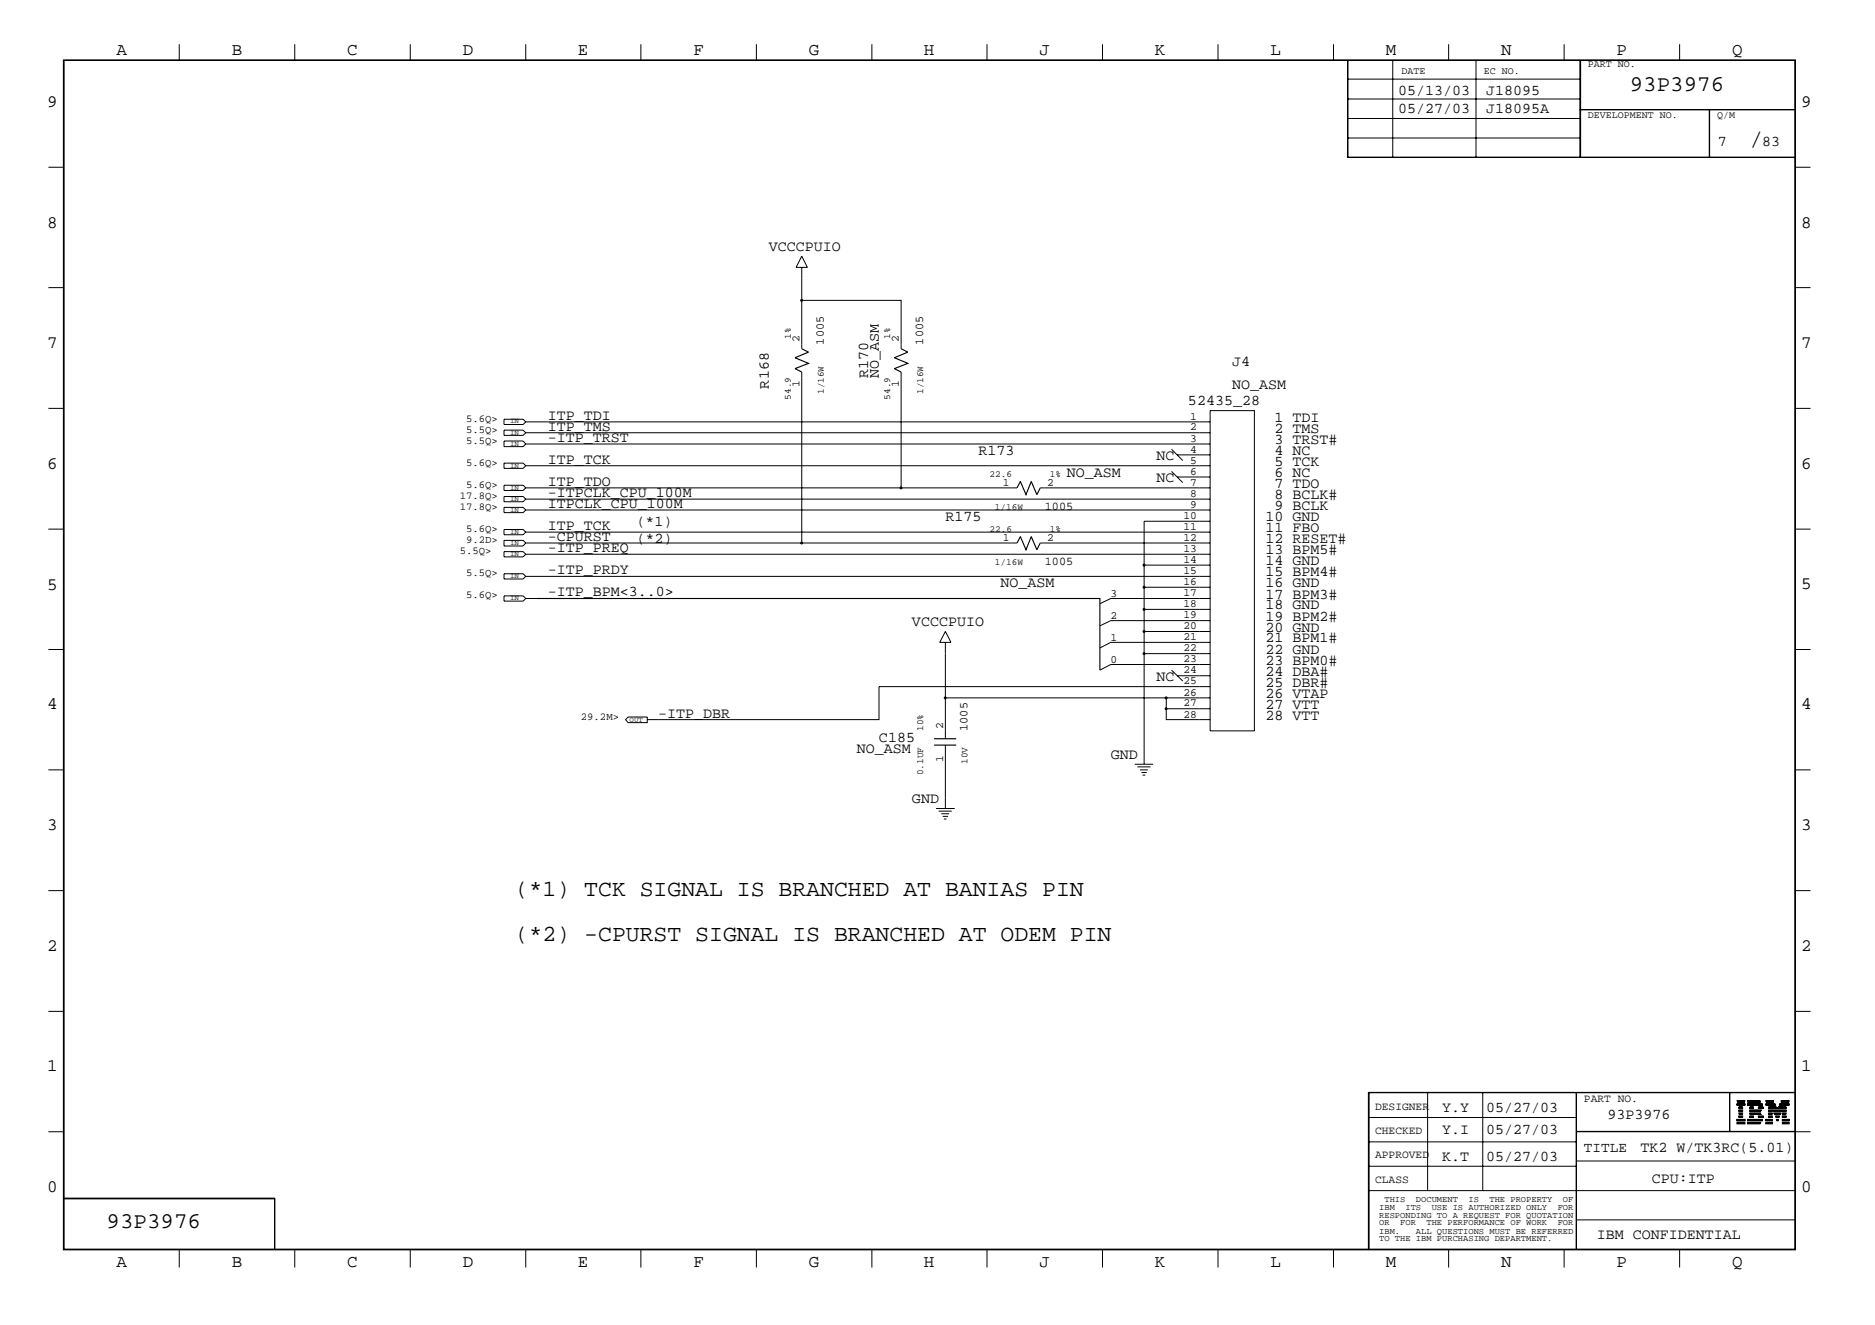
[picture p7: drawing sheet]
<svg xmlns="http://www.w3.org/2000/svg" width="423mm" height="299mm" viewBox="0 0 423 299" stroke-linecap="round" stroke-linejoin="round" font-family="sans-serif">
<g fill="none" stroke="#000" stroke-width=".23">
<path d="M14.3 13.5h391.1v268.7h-391.1zM14.5 13.6h390.7v268.4h-390.7zM40.5 10v3.5M66.5 10v3.5M92.6 10v3.5M118.7 10v3.5M144.7 10v3.5M170.8 10v3.5M196.8 10v3.5M222.8 10v3.5M248.9 10v3.5M275 10v3.5"/>
<path d="M301.1 10v3.5M304.3 13.5v22.1h101.1M304.3 17.9h52.4M314.5 13.5v22.1M327.1 10v3.5M333.2 13.5v22.1M353.1 10v3.5M356.7 13.5v22.1M356.9 13.5v22.1M379.2 10v3.5M10.9 37.8h3.4M304.3 35.5h101.1"/>
<path d="M304.3 31.2h52.4M304.3 26.8h52.4M304.3 22.4h52.4M356.7 24.8h48.7M356.7 24.7h48.7M385.9 24.8v10.8M386 24.8v10.8M405.4 37.8h3.4M181 57.8l1.3 2.6h-2.6zM10.9 64.9h3.4M181 67.8h22.5v10.9M181 60.4v18.3"/>
<path d="M405.4 64.9h3.4M10.9 92.2h3.4M113.8 94.7h4.3l.6 .5-.6 .6h-4.3zM113.8 97.1h4.3l.6 .6-.6 .6h-4.3zM113.8 99.6h4.3l.6 .6-.6 .6h-4.3zM118.7 97.7h154.5M118.7 95.2h154.5M181 84v38.6M203.5 84v26.2M273.2 92.7h10v72.3h-10zM405.4 92.2h3.4M10.9 119.5h3.4"/>
<path d="M113.8 109.6h4.3l.6 .6-.6 .5h-4.3zM113.8 104.6h4.3l.6 .6-.6 .5h-4.3zM113.8 112.1h4.3l.6 .6-.6 .6h-4.3zM113.8 114.6h4.3l.6 .5-.6 .6h-4.3zM113.8 119.5h4.3l.6 .6-.6 .6h-4.3zM118.7 110.2h110.9M118.7 115.1h154.5M118.7 112.7h154.5M118.7 105.2h154.5M118.7 100.2h154.5M234.9 110.2h38.3M264.5 101.4l2.5 2.6"/>
<path d="M264.5 106.4l2.5 2.6M265.8 107.7h7.4M265.8 102.7h7.4M273.2 117.7h-14.9v14.9M405.4 119.5h3.4M113.8 122h4.3l.6 .6-.6 .7h-4.3zM113.8 124.5h4.3l.6 .6-.6 .6h-4.3zM113.8 129.5h4.3l.6 .6-.6 .6h-4.3zM113.8 134.5h4.3l.6 .6-.6 .6h-4.3zM118.7 122.6h110.9M118.7 135.1h2.5M118.7 130.1h154.5"/>
<path d="M118.7 125.1h154.5M118.7 120.1h154.5M234.9 122.6h38.3M258.3 137.6v10M258.3 137.6h14.9M258.3 127.6h14.9M273.2 135.1h-22.4l-2.5 1.2M273.2 132.6h-14.9v5M10.9 146.6h3.4M213.4 142.6l1.3 2.4h-2.5zM213.4 145v21.8M213.4 157.6h59.8"/>
<path d="M258.3 142.6h14.9M263.3 157.6v2.4h9.9M264.5 151.3l2.5 2.5M265.8 152.6h7.4M273.2 150h-22.4l-2.5 1.3M273.2 145h-22.4l-2.5 1.3M273.2 140.1h-22.4l-2.5 1.2M273.2 155h-74.7v7.5h-52.4M273.2 147.6h-14.9v24.9M405.4 146.6h3.4M10.9 173.8h3.4M141.2 162.5l.6-.6h4.3v1.3h-4.3z"/>
<path d="M213.4 168.2v14.3M256.2 172.6h4.1M256.8 173.1h3M257.4 173.8h1.8M257.7 174.4h1.2M258 175h.6M263.3 160v2.5h9.9M405.4 173.8h3.4M211.3 182.5h4.3M211.9 183.1h3M212.5 183.7h1.8M212.9 184.3h1.1"/>
<path d="M213.1 184.9h.6M10.9 201.1h3.4M405.4 201.1h3.4M10.9 228.3h3.4M405.4 228.3h3.4M10.9 255.5h3.4M308.9 246.7h96.5M308.9 257.8h47M308.9 252.3h47M309.1 246.6v35.4M322.3 246.6v22.2M334.8 246.6v22.2"/>
<path d="M355.9 246.6v35.4M355.9 255.4h49.5M355.9 255.5h52.9M390.5 246.6v8.9M390.6 246.6v8.9M392.2 253.7h1.8zM392.2 253.4l1.8 .1zM392.2 253l1.8 .1zM392.2 252.8l1.8 .1zM392.2 252.7l1.8 .1zM392.2 249.4l1.8 .1zM392.2 249.3l1.8 .1z"/>
<path d="M392.2 249.2l1.8 .1zM392.2 248.5l1.8 .1zM392.2 253.6h1.8h-1.8M392.2 248.8h1.8h-1.8M392.2 248.7h1.8h-1.8M392.6 252.1l.8 .1zM392.6 252l.8 .1zM392.6 251.3l.8 .1zM392.6 250.9l.8 .1zM392.6 250.6l.8 .1zM392.6 250.2l.8 .1zM392.6 250l.8 .1z"/>
<path d="M392.6 252.3h.8h-.8M392.6 251.6h.8h-.8M392.6 251.5h.8h-.8M392.6 250.8h.8h-.8M392.6 249.9h.8h-.8M394.5 253.7h2.8zM394.5 253.4l3 .1zM394.5 248.5l2.8 .1zM394.5 253l3.3 .1zM394.5 252.8l3.4 .1zM394.5 252.7l3.4 .1zM394.5 249.4l3.4 .1z"/>
<path d="M394.5 249.3l3.4 .1zM394.5 249.2l3.3 .1zM394.5 253.6h3h-3M394.5 248.8h3h-3M394.5 248.7h3h-3M395.1 251.3l2.4 .1zM395.1 250.9l2.4 .1zM395.1 250.6l2.6 .1zM395.1 252.1l.8 .1zM395.1 252l.8 .1zM395.1 250.2l.8 .1zM395.1 250l.8 .1z"/>
<path d="M395.1 251.6h2.6h-2.6M395.1 251.5h2.5h-2.5M395.1 250.8h2.5h-2.5M395.1 252.3h.8h-.8M395.1 249.9h.8h-.8M397 252.1l1.1 .1zM397 252l1.1 .1zM397 250.2l1.1 .1zM397 250l1.1 .1zM397 252.3h1.1h-1.1M397 249.9h1.1h-1.1M398.7 253.7h1.4z"/>
<path d="M398.7 253.4l1.4 .1zM398.7 253l1.4 .1zM398.7 252.8l1.4 .1zM398.7 252.7l1.4 .1zM398.7 249.4l2.2 .1zM398.7 249.3l2.1 .1zM398.7 249.2l2 .1zM398.7 248.5l1.7 .1zM398.7 253.6h1.4h-1.4M398.7 248.8h1.8h-1.8M398.7 248.7h1.8h-1.8M399.3 252.1l.8 .1z"/>
<path d="M399.3 252l.8 .1zM399.3 251.3l.8 .1zM399.3 250.9l.8 .1zM399.3 250.6l.8 .1zM399.3 250.2l1.9 .1zM399.3 250l1.9 .1zM399.3 252.3h.8h-.8M399.3 251.6h.8h-.8M399.3 251.5h.8h-.8M399.3 250.8h.8h-.8M399.3 249.9h1.8h-1.8M400.3 250.6l2 .1z"/>
<path d="M400.4 250.9l1.8 .1zM400.4 250.8h1.8h-1.8M400.5 251.3l1.6 .1zM400.6 251.5h1.5h-1.5M400.6 251.6h1.4h-1.4M400.9 252.1l.8 .1zM400.9 252l.8 .1zM401 252.3h.7h-.7M401.1 252.7l.4 .1zM401.2 252.8l.3 .1zM401.2 253l.2 .1zM401.4 250.2l1.9 .1z"/>
<path d="M401.5 250l1.8 .1zM401.5 249.9h1.8h-1.8M401.7 249.4l2.2 .1zM401.8 249.3l2.1 .1zM401.8 249.2l2.1 .1zM402.1 248.8h1.8h-1.8M402.1 248.7h1.8h-1.8M402.2 248.5l1.7 .1zM402.4 253.7h1.5zM402.4 253.4l1.5 .1zM402.4 253l1.5 .1zM402.4 252.8l1.5 .1z"/>
<path d="M402.4 252.7l1.5 .1zM402.4 252.1l.9 .1zM402.4 252l.9 .1zM402.4 251.3l.9 .1zM402.4 250.9l.9 .1zM402.4 250.6l.9 .1zM402.4 253.6h1.5h-1.5M402.4 252.3h.9h-.9M402.4 251.6h.9h-.9M402.4 251.5h.9h-.9M402.4 250.8h.9h-.9M405.4 246.6h-96.5v35.4"/>
<path d="M14.3 270.5h47.8v11.5M14.3 270.7h47.8M62 270.5v11.5M308.9 268.8h96.5M308.9 263.3h47M355.9 275.4h49.5M355.9 262.1h49.5M40.5 282v4.2M66.5 282v4.2M92.6 282v4.2M118.7 282v4.2M144.7 282v4.2"/>
<path d="M170.8 282v4.2M196.8 282v4.2M222.8 282v4.2M248.9 282v4.2M275 282v4.2M301.1 282v4.2M327.1 282v4.2M353.1 282v4.2M379.2 282v4.2"/>
</g>
<path d="M181 78.7l1.5 .8-3 1.3 3 1.2-3 1.2 1.5 .8M203.5 78.7l1.5 .8-3.1 1.3 3.1 1.2-3.1 1.2 1.6 .8M229.6 110.2l.8-1.5 1.2 3 1.2-3 1.3 3 .8-1.5M121.2 135.1h127.1v16.2M229.6 122.6l.8-1.4 1.2 2.9 1.2-2.9 1.3 2.9 .8-1.5M210.9 168.2h5M210.9 166.8h5" fill="none" stroke="#000" stroke-width=".25"/>
<g fill="#000">
<circle cx="181" cy="67.8" r=".34"/>
<circle cx="203.4" cy="110.2" r=".34"/>
<circle cx="181" cy="122.6" r=".34"/>
<circle cx="258.3" cy="127.6" r=".34"/>
<circle cx="258.3" cy="137.6" r=".34"/>
<circle cx="258.3" cy="132.6" r=".34"/>
<circle cx="213.4" cy="157.6" r=".34"/>
<circle cx="258.3" cy="147.6" r=".34"/>
<circle cx="258.3" cy="142.6" r=".34"/>
<circle cx="263.3" cy="157.6" r=".34"/>
<circle cx="263.3" cy="160" r=".34"/>
</g>
<g font-size="5.2">
<text x="395" y="32.9">/</text>
<text x="116.2" y="202.4">(*1) TCK SIGNAL IS BRANCHED AT BANIAS PIN</text>
<text x="116.2" y="212.3">(*2) -CPURST SIGNAL IS BRANCHED AT ODEM PIN</text>
</g>
<g font-size="5.1">
<text x="368" y="20.5">93P3976</text>
<text x="24" y="277.2">93P3976</text>
</g>
<g font-size="4">
<text x="26.3" y="12.5">A</text>
<text x="52.3" y="12.5">B</text>
<text x="78.4" y="12.5">C</text>
<text x="104.5" y="12.5">D</text>
<text x="130.5" y="12.5">E</text>
<text x="156.5" y="12.5">F</text>
<text x="182.6" y="12.5">G</text>
<text x="208.6" y="12.5">H</text>
<text x="234.7" y="12.5">J</text>
<text x="260.8" y="12.5">K</text>
<text x="286.9" y="12.5">L</text>
<text x="312.9" y="12.5">M</text>
<text x="338.9" y="12.5">N</text>
<text x="365" y="12.5">P</text>
<text x="391.1" y="12.5">Q</text>
<text x="10.7" y="24.1">9</text>
<text x="406.7" y="24.1">9</text>
<text x="10.7" y="51.4">8</text>
<text x="406.7" y="51.4">8</text>
<text x="10.7" y="78.6">7</text>
<text x="406.7" y="78.6">7</text>
<text x="10.7" y="105.8">6</text>
<text x="406.7" y="105.8">6</text>
<text x="10.7" y="133.1">5</text>
<text x="406.7" y="133.1">5</text>
<text x="10.7" y="160.2">4</text>
<text x="406.7" y="160.2">4</text>
<text x="10.7" y="187.5">3</text>
<text x="406.7" y="187.5">3</text>
<text x="10.7" y="214.6">2</text>
<text x="406.7" y="214.6">2</text>
<text x="10.7" y="241.9">1</text>
<text x="406.7" y="241.9">1</text>
<text x="10.7" y="269.2">0</text>
<text x="406.7" y="269.2">0</text>
<text x="26.3" y="286.2">A</text>
<text x="52.3" y="286.2">B</text>
<text x="78.4" y="286.2">C</text>
<text x="104.5" y="286.2">D</text>
<text x="130.5" y="286.2">E</text>
<text x="156.5" y="286.2">F</text>
<text x="182.6" y="286.2">G</text>
<text x="208.6" y="286.2">H</text>
<text x="234.7" y="286.2">J</text>
<text x="260.8" y="286.2">K</text>
<text x="286.9" y="286.2">L</text>
<text x="312.9" y="286.2">M</text>
<text x="338.9" y="286.2">N</text>
<text x="365" y="286.2">P</text>
<text x="391.1" y="286.2">Q</text>
</g>
<g font-size="3.4">
<text x="315.6" y="21.4">05/13/03</text>
<text x="335.5" y="21.4">J18095</text>
<text x="315.6" y="25.4">05/27/03</text>
<text x="335.5" y="25.4">J18095A</text>
<text x="387.9" y="32.9">7</text>
<text x="397.8" y="32.9">83</text>
<text x="173.6" y="56.6">VCCCPUIO</text>
<text x="278.2" y="82.7">J4</text>
<text x="173.6" y="87.7" transform="rotate(-90 173.6 87.7)">R168</text>
<text x="196" y="85.3" transform="rotate(-90 196 85.3)">R170</text>
<text x="198.5" y="85.3" transform="rotate(-90 198.5 85.3)">NO_ASM</text>
<text x="278.2" y="87.7">NO_ASM</text>
<text x="123.7" y="94.7">ITP_TDI</text>
<text x="268.2" y="91.4">52435_28</text>
<text x="287.8" y="95.2">1 TDI</text>
<text x="123.7" y="99.7">-ITP_TRST</text>
<text x="123.7" y="97.2">ITP_TMS</text>
<text x="287.8" y="100.2">3 TRST#</text>
<text x="287.8" y="97.7">2 TMS</text>
<text x="123.7" y="104.7">ITP_TCK</text>
<text x="220.9" y="102.7">R173</text>
<text x="240.9" y="107.7">NO_ASM</text>
<text x="261.1" y="103.9">NC</text>
<text x="287.8" y="107.7">6 NC</text>
<text x="287.8" y="105.2">5 TCK</text>
<text x="287.8" y="102.7">4 NC</text>
<text x="123.7" y="109.6">ITP_TDO</text>
<text x="123.7" y="112.2">-ITPCLK_CPU_100M</text>
<text x="261.1" y="108.9">NC</text>
<text x="287.8" y="112.7">8 BCLK#</text>
<text x="287.8" y="110.2">7 TDO</text>
<text x="123.7" y="114.6">ITPCLK_CPU_100M</text>
<text x="123.7" y="119.6">ITP_TCK</text>
<text x="143.7" y="118.9">(*1)</text>
<text x="213.4" y="117.7">R175</text>
<text x="285.7" y="117.7">10 GND</text>
<text x="287.8" y="115.1">9 BCLK</text>
<text x="123.7" y="122.2">-CPURST</text>
<text x="123.7" y="124.6">-ITP_PREQ</text>
<text x="143.7" y="122.6">(*2)</text>
<text x="285.7" y="125.1">13 BPM5#</text>
<text x="285.7" y="120.1">11 FBO</text>
<text x="285.7" y="122.6">12 RESET#</text>
<text x="123.7" y="129.6">-ITP_PRDY</text>
<text x="285.7" y="130.1">15 BPM4#</text>
<text x="285.7" y="127.6">14 GND</text>
<text x="123.7" y="134.6">-ITP_BPM&lt;3..0&gt;</text>
<text x="225.9" y="132.6">NO_ASM</text>
<text x="285.7" y="132.6">16 GND</text>
<text x="285.7" y="135.1">17 BPM3#</text>
<text x="285.7" y="137.6">18 GND</text>
<text x="205.9" y="141.3">VCCCPUIO</text>
<text x="285.7" y="140.1">19 BPM2#</text>
<text x="285.7" y="142.6">20 GND</text>
<text x="285.7" y="145">21 BPM1#</text>
<text x="285.7" y="147.6">22 GND</text>
<text x="261.1" y="153.8">NC</text>
<text x="285.7" y="150">23 BPM0#</text>
<text x="285.7" y="152.6">24 DBA#</text>
<text x="285.7" y="155">25 DBR#</text>
<text x="285.7" y="157.6">26 VTAP</text>
<text x="285.7" y="160">27 VTT</text>
<text x="148.6" y="162.1">-ITP_DBR</text>
<text x="198.5" y="167.5">C185</text>
<text x="285.7" y="162.5">28 VTT</text>
<text x="193.5" y="170">NO_ASM</text>
<text x="250.8" y="171.3">GND</text>
<text x="205.9" y="181.2">GND</text>
<text x="325.6" y="251">Y.Y</text>
<text x="335.5" y="251">05/27/03</text>
<text x="325.6" y="255.9">Y.I</text>
<text x="335.5" y="255.9">05/27/03</text>
<text x="363" y="252.7">93P3976</text>
<text x="325.6" y="262.2">K.T</text>
<text x="335.5" y="262.2">05/27/03</text>
<text x="370.4" y="260.2">TK2 W/TK3RC(5.01)</text>
<text x="373" y="267.2">CPU:ITP</text>
<text x="360.5" y="279.7">IBM CONFIDENTIAL</text>
</g>
<text font-size="3.2" x="357.6" y="260">TITLE</text>
<g font-size="2.7">
<text x="186" y="77.8" transform="rotate(-90 186 77.8)">1005</text>
<text x="208.4" y="77.8" transform="rotate(-90 208.4 77.8)">1005</text>
<text x="235.9" y="115.1">1005</text>
<text x="235.9" y="127.6">1005</text>
<text x="218.4" y="165" transform="rotate(-90 218.4 165)">1005</text>
</g>
<g font-size="2.5">
<text x="180.5" y="77.3" transform="rotate(-90 180.5 77.3)">2</text>
<text x="202.9" y="77.3" transform="rotate(-90 202.9 77.3)">2</text>
<text x="180.5" y="87.3" transform="rotate(-90 180.5 87.3)">1</text>
<text x="202.9" y="87.3" transform="rotate(-90 202.9 87.3)">1</text>
<text x="268.7" y="94.7">1</text>
<text x="268.7" y="99.7">3</text>
<text x="268.7" y="97.2">2</text>
<text x="268.7" y="104.7">5</text>
<text x="268.7" y="102.2">4</text>
<text x="268.7" y="107.2">6</text>
<text x="226.4" y="109.6">1</text>
<text x="236.4" y="109.6">2</text>
<text x="268.7" y="109.6">7</text>
<text x="268.7" y="112.2">8</text>
<text x="267.2" y="117.2">10</text>
<text x="267.2" y="119.6">11</text>
<text x="268.7" y="114.6">9</text>
<text x="226.4" y="122.2">1</text>
<text x="236.4" y="122.2">2</text>
<text x="267.2" y="122.2">12</text>
<text x="267.2" y="124.6">13</text>
<text x="267.2" y="127.1">14</text>
<text x="267.2" y="129.6">15</text>
<text x="250.7" y="134.7">3</text>
<text x="267.2" y="132.1">16</text>
<text x="267.2" y="134.6">17</text>
<text x="267.2" y="137.1">18</text>
<text x="250.7" y="139.7">2</text>
<text x="267.2" y="139.6">19</text>
<text x="267.2" y="142.1">20</text>
<text x="250.7" y="149.7">0</text>
<text x="250.7" y="144.7">1</text>
<text x="267.2" y="144.6">21</text>
<text x="267.2" y="147.1">22</text>
<text x="267.2" y="149.5">23</text>
<text x="267.2" y="152.1">24</text>
<text x="267.2" y="154.5">25</text>
<text x="267.2" y="157.1">26</text>
<text x="267.2" y="159.5">27</text>
<text x="212.9" y="164.5" transform="rotate(-90 212.9 164.5)">2</text>
<text x="267.2" y="162.1">28</text>
<text x="212.9" y="172" transform="rotate(-90 212.9 172)">1</text>
<text x="310.5" y="250.6">DESIGNER</text>
<text x="357.6" y="248.8">PART NO.</text>
<text x="310.5" y="256.1">CHECKED</text>
<text x="310.5" y="261.5">APPROVED</text>
<text x="310.5" y="267">CLASS</text>
</g>
<g font-size="2.4">
<text x="105.2" y="95.2">5.6Q&gt;</text>
<text x="105.2" y="100.2">5.5Q&gt;</text>
<text x="105.2" y="97.7">5.5Q&gt;</text>
<text x="105.2" y="105.2">5.6Q&gt;</text>
<text x="103.8" y="112.7">17.8Q&gt;</text>
<text x="105.2" y="110.2">5.6Q&gt;</text>
<text x="103.8" y="115.1">17.8Q&gt;</text>
<text x="103.8" y="125.1">5.5Q&gt;</text>
<text x="105.2" y="122.6">9.2D&gt;</text>
<text x="105.2" y="120.1">5.6Q&gt;</text>
<text x="105.2" y="130.1">5.5Q&gt;</text>
<text x="105.2" y="135.1">5.6Q&gt;</text>
<text x="131.1" y="162.5">29.2M&gt;</text>
</g>
<g font-size="2.3">
<text x="316.4" y="16.7">DATE</text>
<text x="335" y="16.7">EC NO.</text>
<text x="358.5" y="15.2">PART NO.</text>
<text x="358.5" y="26.6">DEVELOPMENT NO.</text>
<text x="387.7" y="26.6">Q/M</text>
</g>
<g font-size="2.1">
<text x="178.6" y="76.5" transform="rotate(-90 178.6 76.5)">1%</text>
<text x="201" y="76.5" transform="rotate(-90 201 76.5)">1%</text>
<text x="186" y="89" transform="rotate(-90 186 89)">1/16W</text>
<text x="208.4" y="89" transform="rotate(-90 208.4 89)">1/16W</text>
<text x="178.6" y="90.3" transform="rotate(-90 178.6 90.3)">54.9</text>
<text x="201" y="90.3" transform="rotate(-90 201 90.3)">54.9</text>
<text x="223.4" y="107.7">22.6</text>
<text x="237.1" y="107.7">1%</text>
<text x="224.6" y="115.1">1/16W</text>
<text x="223.4" y="120.1">22.6</text>
<text x="237.1" y="120.1">1%</text>
<text x="224.6" y="127.6">1/16W</text>
<text x="208.4" y="165" transform="rotate(-90 208.4 165)">10%</text>
<text x="218.4" y="172.5" transform="rotate(-90 218.4 172.5)">10V</text>
<text x="208.4" y="175" transform="rotate(-90 208.4 175)">0.1UF</text>
</g>
<g font-size="2">
<text x="311.4" y="273.2">IBM</text>
<text x="311.4" y="275">RESPONDING TO A REQUEST FOR QUOTATION</text>
<text x="312.6" y="271.4">THIS</text>
<text x="317.3" y="273.2">ITS</text>
<text x="319.7" y="271.4">DOCUMENT</text>
<text x="323.3" y="273.2">USE IS AUTHORIZED ONLY</text>
<text x="331.6" y="271.4">IS</text>
<text x="336.3" y="271.4">THE PROPERTY</text>
<text x="351.7" y="273.2">FOR</text>
<text x="352.9" y="271.4">OF</text>
<text x="311.4" y="276.7">OR</text>
<text x="311.4" y="278.6">IBM.</text>
<text x="311.4" y="280.2">TO THE IBM PURCHASING DEPARTMENT.</text>
<text x="316.1" y="276.7">FOR</text>
<text x="319.7" y="278.6">ALL QUESTIONS MUST BE REFERRED</text>
<text x="322.1" y="276.7">THE PERFORMANCE OF WORK</text>
<text x="351.7" y="276.7">FOR</text>
</g>
<g font-size="1.7">
<text x="115.1" y="95.6">IN</text>
<text x="115.1" y="100.6">IN</text>
<text x="115.1" y="98.1">IN</text>
<text x="115.1" y="105.6">IN</text>
<text x="115.1" y="110.6">IN</text>
<text x="115.1" y="113">IN</text>
<text x="115.1" y="115.6">IN</text>
<text x="115.1" y="125.6">IN</text>
<text x="115.1" y="123">IN</text>
<text x="115.1" y="120.6">IN</text>
<text x="115.1" y="130.5">IN</text>
<text x="115.1" y="135.5">IN</text>
<text x="142.2" y="163">OUT</text>
</g>
</svg>
